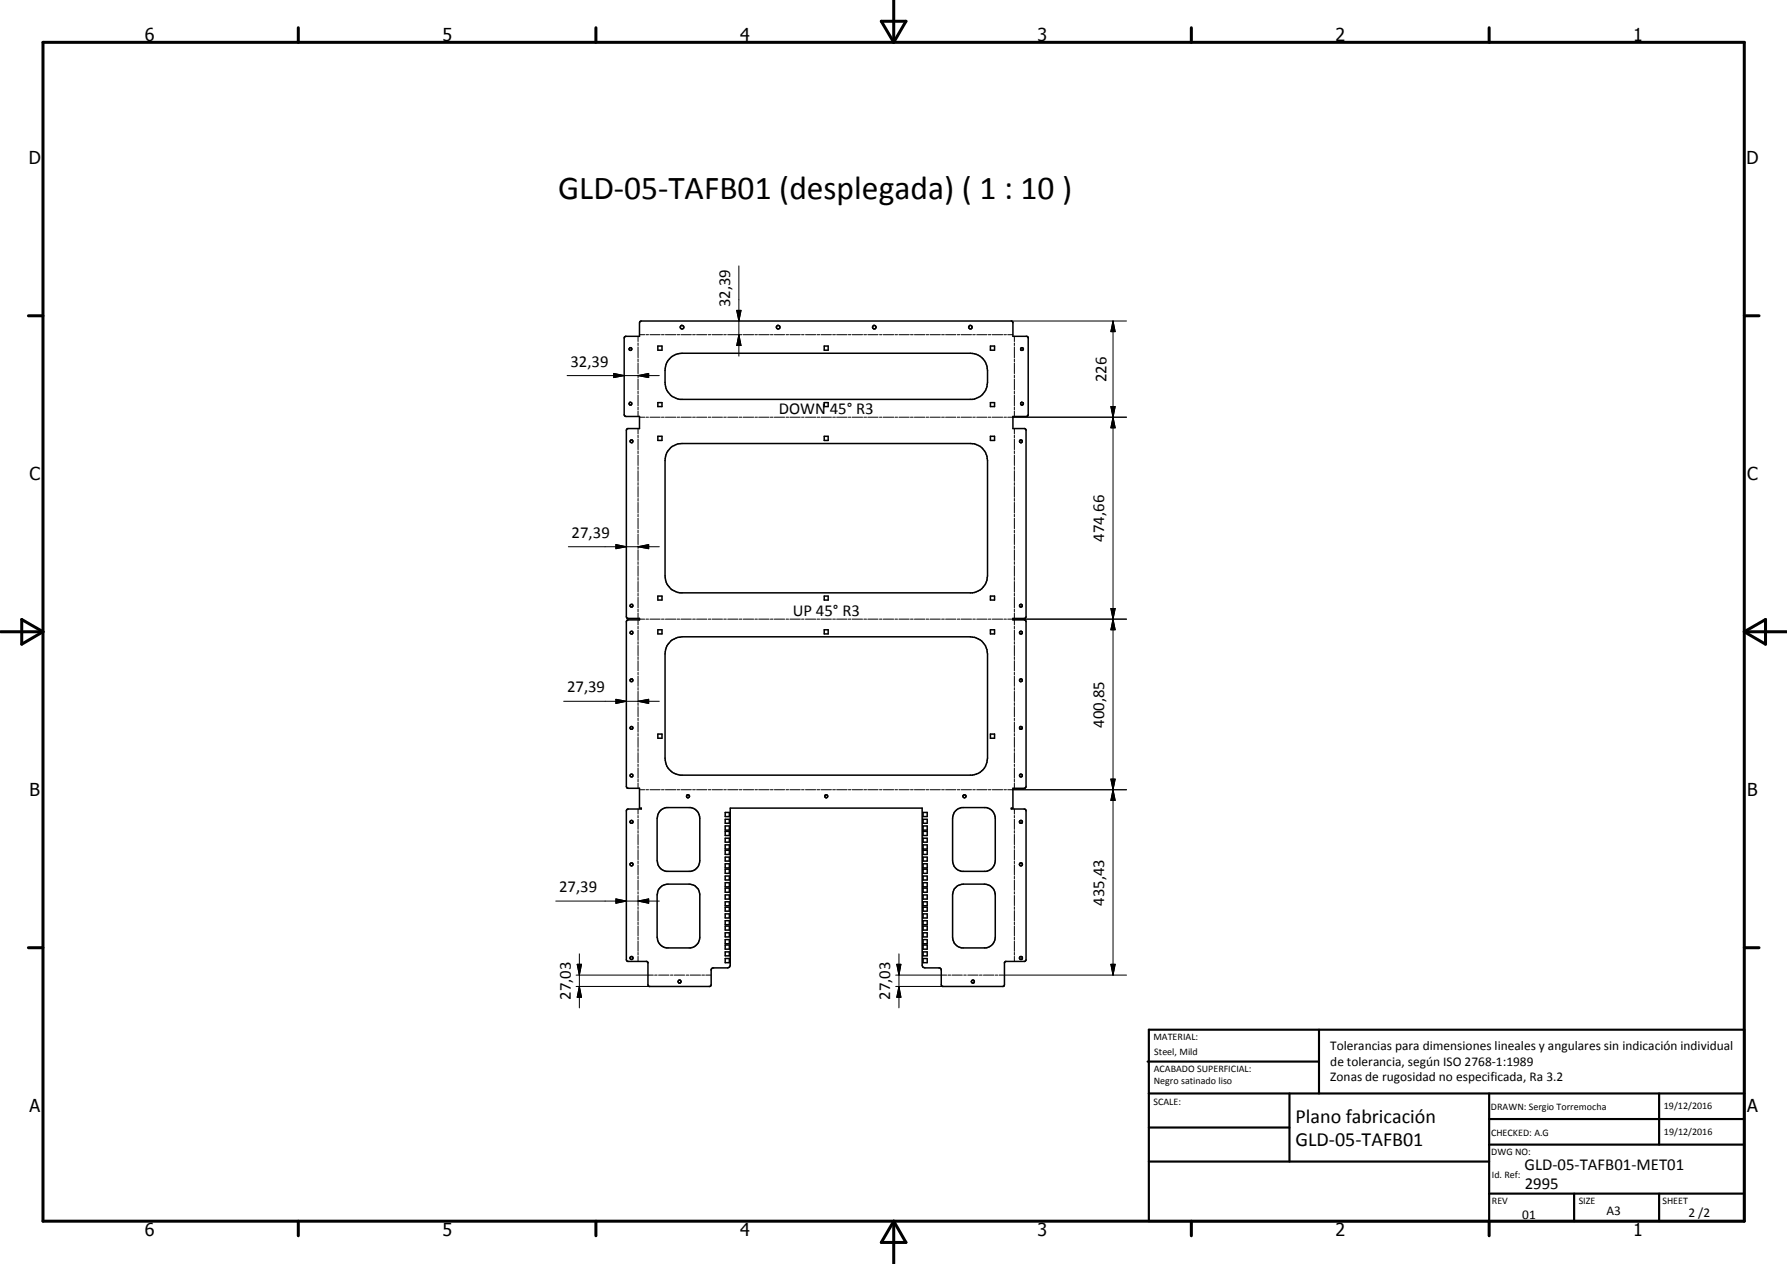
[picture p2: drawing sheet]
<svg xmlns="http://www.w3.org/2000/svg" width="420mm" height="297mm" viewBox="0 0 420 297" stroke-linecap="round" stroke-linejoin="round" font-family="sans-serif">
<g fill="none" stroke="#000" stroke-width=".35">
<path d="M146.8 79.2l.3-.2h3.3v-3.1l.1-.4 .3-.1h87l.4 .3v3.3h3.3l.2 .2 .1 18.3-.2 .3-.3 .1h-3.1v2.8h2.7l.3 .4v43.8l-.3 .4h-2.7v.4h2.6l.4 .1v.3v38.7v.3l-.4 .2h-2.6v4.6h-.4v.2h3l.4 .2v.2v35.1l-.3 .3h-4.5l-.2 .3v5.2l-.2 .4h-14.4l-.3-.4v-3.6l-.2-.3h-3.6l-.6-.3-.1-.4v-36.9h-45.1v36.9l-.1 .4-.5 .3h-3.7l-.2 .3v3.6l-.3 .4h-14.3l-.3-.4v-5.3l-.2-.2h-4.5l-.2-.1-.1-35.3 .1-.2 .3-.2h3.1v-.2h-.4v-4.6h-2.7l-.3-.2-.1-.3v-38.7l.1-.3 .3-.1h2.7v-.4h-2.8l-.3-.4v-43.8l.3-.4h2.8v-2.8h-3.2l-.4-.2v-.2zM154.7 81.3h.9v1h-.9zM154.7 94.6h.9v.9h-.9zM157.7 84l1.3-.7 1.3-.3h67.9a4 4 0 0 1 4 4v2.9a4.1 4.1 0 0 1-3.6 4h-68.7a4.1 4.1 0 0 1-3.5-4l.1-3.8 .3-.9zM193.8 81.3h.9v1h-.9zM193.8 94.6h.9v.9h-.9zM232.9 81.3h.9v1h-.9zM232.9 94.6h.9v.9h-.9zM148.2 103.6l.2-.2a.34 .34 0 0 1 .4 .2 .34 .34 0 0 1-.2 .4 .34 .34 0 0 1-.4-.2zM154.7 102.5h.9v1h-.9zM157.7 105.2l1.3-.7 1.3-.3h67.9a4 4 0 0 1 4 4v27.1a4.1 4.1 0 0 1-3.6 4h-68.7a4.1 4.1 0 0 1-3.5-4v-27.1l.4-1.9zM193.8 102.5h.9v1h-.9z"/>
<path d="M232.9 102.5h.9v1h-.9zM148.2 142.2l.5-.2a.35 .35 0 0 1 0 .6 .35 .35 0 0 1-.5-.1zM148.2 159.7l.5-.1a.35 .35 0 0 1 0 .5 .35 .35 0 0 1-.5-.1zM154.7 140.1h.9v.9h-.9zM154.7 148h.9v1h-.9zM157.7 150.7l1.3-.8 1.3-.3h67.9a4 4 0 0 1 4 4.1v24.5a4 4 0 0 1-3.6 4h-68.7a4 4 0 0 1-3.5-4v-24.5l.4-1.9zM193.8 140.1h.9v.9h-.9zM193.8 148h.9v1h-.9zM232.9 140.1h.9v.9h-.9zM232.9 148h.9v1h-.9zM239.8 142.1l.4-.1a.35 .35 0 0 1 .1 .6 .35 .35 0 0 1-.6-.1zM239.8 159.6h.4a.35 .35 0 0 1 .1 .5 .35 .35 0 0 1-.6-.1z"/>
<path d="M148.4 170.7l.3 .2v.5l-.5-.2zM154.7 172.5h.9v1h-.9zM232.9 172.5h.9v1h-.9zM155.1 190.6l.9-.6 .7-.2h5.7a2.57 2.57 0 0 1 2.1 2.5v10a2.57 2.57 0 0 1-2.1 2.5h-5.7a2.57 2.57 0 0 1-2.2-2.5v-10l.1-.7zM170.5 199.8h1v1h-1zM170.5 197h1v.9h-1zM170.5 194.1h1v1h-1zM170.5 190.9h1v1h-1zM170.5 192.5h1v1h-1zM170.5 195.4h1v.9h-1zM170.5 198.5h1v1h-1zM217 190.9h1v1h-1z"/>
<path d="M217 192.5h1v1h-1zM217 194.1h1v1h-1zM217 195.4h1v.9h-1zM217 197h1v.9h-1zM217 198.5h1v1h-1zM217 199.8h1v1h-1zM224.6 190.6l.5-.4 1-.4h5.7a2.57 2.57 0 0 1 2.2 2.5v10a2.57 2.57 0 0 1-2.2 2.5h-5.7a2.57 2.57 0 0 1-2.1-2.5v-10l.1-.7zM239.7 193l.2-.2a.35 .35 0 0 1 .5 .2 .35 .35 0 0 1-.2 .5h-.3zM155.1 208.7l.6-.5 1-.4h5.3a2.46 2.46 0 0 1 2.5 2.5v10a2.57 2.57 0 0 1-2.1 2.5h-5.7a2.57 2.57 0 0 1-2.2-2.5v-10l.3-1.1zM170.5 217.6h1v1h-1zM170.5 214.8h1v.9h-1zM170.5 208.7h1v1h-1z"/>
<path d="M170.5 211.9h1v1h-1zM170.5 205.9h1v.9h-1zM170.5 203h1v1h-1zM170.5 201.4h1v1h-1zM170.5 204.3h1v.9h-1zM170.5 207.4h1v1h-1zM170.5 210.3h1v1h-1zM170.5 213.2h1v.9h-1zM170.5 216.4h1v.9h-1zM170.5 219.2h1v1h-1zM217 201.4h1v1h-1zM217 203h1v1h-1z"/>
<path d="M217 204.3h1v.9h-1zM217 205.9h1v.9h-1zM217 207.4h1v1h-1zM217 208.7h1v1h-1zM217 210.3h1v1h-1zM217 211.9h1v1h-1zM217 213.2h1v.9h-1zM217 214.8h1v.9h-1zM217 216.4h1v.9h-1zM217 217.6h1v1h-1zM217 219.2h1v1h-1zM224.4 208.9a2.89 2.89 0 0 1 2.1-1.1h5a2.59 2.59 0 0 1 2.5 2.5v10a2.57 2.57 0 0 1-2.2 2.5h-5.7a2.57 2.57 0 0 1-2.1-2.5v-10z"/>
<path d="M159.5 230.4a.36 .36 0 0 1 .6 .1 .36 .36 0 0 1-.2 .5h-.3l-.1-.2zM170.5 223.7h1v.9h-1zM170.5 220.8h1v1h-1zM170.5 222.1h1v1h-1zM170.5 225.3h1v.9h-1zM217 223.7h1v.9h-1zM217 220.8h1v1h-1zM217 222.1h1v1h-1zM217 225.3h1v.9h-1zM239.8 224.9h.5v.5l-.4 .1-.2-.4z"/>
<circle cx="160.4" cy="76.9" r=".42"/>
<circle cx="183" cy="76.9" r=".42"/>
<circle cx="205.6" cy="76.9" r=".41"/>
<circle cx="228.2" cy="76.9" r=".4"/>
<circle cx="148.2" cy="82" r=".33"/>
<circle cx="148.2" cy="94.9" r=".32"/>
<circle cx="240.3" cy="82" r=".33"/>
<circle cx="240.3" cy="94.9" r=".34"/>
<circle cx="240" cy="103.7" r=".34"/>
<circle cx="148.5" cy="148.7" r=".34"/>
<circle cx="240" cy="148.7" r=".34"/>
<circle cx="240" cy="171.1" r=".34"/>
<circle cx="148.5" cy="182.2" r=".34"/>
<circle cx="148.5" cy="193.1" r=".34"/>
<circle cx="161.8" cy="187.1" r=".35"/>
<circle cx="194.3" cy="187.1" r=".36"/>
<circle cx="226.8" cy="187.1" r=".36"/>
<circle cx="240" cy="182.2" r=".34"/>
<circle cx="148.5" cy="203.1" r=".35"/>
<circle cx="240" cy="203.1" r=".35"/>
<circle cx="148.5" cy="225.1" r=".36"/>
<circle cx="228.8" cy="230.7" r=".36"/>
</g>
<g fill="none" stroke="#000" stroke-width=".24">
<path d="M150 79v1.3M150.4 78.7h1.2M151.9 78.7h.6M152.8 78.7h2.4M155.5 78.7h.7M156.5 78.7h2.4M159.2 78.7h.6M160.1 78.7h2.4M162.8 78.7h.7M163.8 78.7h2.4M166.5 78.7h.6M167.4 78.7h2.5"/>
<path d="M170.2 78.7h.6M171.1 78.7h2.4M173.2 72.9h1l-.5 2.5zM173.7 78.7l.5 2.5h-1zM173.7 62.5v21.2M173.8 78.7h.6M174.7 78.7h2.5M177.5 78.7h.6M178.4 78.7h2.4M181.1 78.7h.7M182.1 78.7h2.4M184.8 78.7h.6"/>
<path d="M185.7 78.7h2.5M188.5 78.7h.5M189.4 78.7h2.4M192.1 78.7h.6M193 78.7h2.5M195.8 78.7h.6M196.7 78.7h2.5M199.5 78.7h.6M200.4 78.7h2.4M203.1 78.7h.6M204 78.7h2.4M206.8 78.7h.6"/>
<path d="M207.7 78.7h2.4M210.4 78.7h.6M211.4 78.7h2.4M214.1 78.7h.6M215 78.7h2.5M217.8 78.7h.5M218.6 78.7h2.5M221.4 78.7h.6M222.3 78.7h2.4M225.1 78.7h.6M226 78.7h2.4M228.7 78.7h.6"/>
<path d="M229.6 78.7h2.5M232.4 78.7h.6M233.3 78.7h2.4M236 78.7h.6M236.9 78.7h1.3M237.8 75.4h27.1M238.5 79v1.3M261.7 75.4l.5 2.5h-1zM261.7 75.4v153.8M133.3 88.3h21.7M144.3 87.8l2.5 .5-2.5 .4zM150 88.3l2.5-.5v.9z"/>
<path d="M150 80.6v.6M150 81.5v2.6M150 84.4v.6M150 85.3v2.5M150 88.1v.7M150 89.1v2.5M150 91.9v.6M150 92.8v2.6M150 95.7v.6M150 96.6v1.3M150.4 98h1.2M151.9 98h.6"/>
<path d="M152.8 98h2.4M155.5 98h.7M156.5 98h2.4M159.2 98h.6M160.1 98h2.4M162.8 98h.7M163.8 98h2.4M166.5 98h.6M167.4 98h2.5M170.2 98h.6M171.1 98h2.4M173.8 98h.6"/>
<path d="M174.7 98h2.5M177.5 98h.6M178.4 98h2.4M181.1 98h.7M182.1 98h2.4M184.8 98h.6M185.7 98h2.5M188.5 98h.5M189.4 98h2.4M192.1 98h.6M193 98h2.5M195.8 98h.6"/>
<path d="M196.7 98h2.5M199.5 98h.6M200.4 98h2.4M203.1 98h.6M204 98h2.4M206.8 98h.6M207.7 98h2.4M210.4 98h.6M211.4 98h2.4M214.1 98h.6M215 98h2.5M217.8 98h.5"/>
<path d="M218.6 98h2.5M221.4 98h.6M222.3 98h2.4M225.1 98h.6M226 98h2.4M228.7 98h.6M229.6 98h2.5M232.4 98h.6M233.3 98h2.4M236 98h.6M236.9 98h28M238.5 80.6v.6"/>
<path d="M238.5 81.5v2.6M238.5 84.4v.6M238.5 85.3v2.5M238.5 88.1v.7M238.5 89.1v2.5M238.5 91.9v.6M238.5 92.8v2.6M238.5 95.7v.6M238.5 96.6v1.3M261.2 95.5h1l-.5 2.5zM261.2 95.5l1 5h-1l1-5zM261.7 98l.5 2.5h-1z"/>
<path d="M150 100.7v1.3M150 102.3v.6M150 103.2v2.5M150 106v.6M150 106.9v2.5M150 109.7v.6M150 110.6v2.5M150 113.4v.6M150 114.3v2.5M150 117.1v.7M150 118.1v2.5M238.5 100.7v1.3"/>
<path d="M238.5 102.3v.6M238.5 103.2v2.5M238.5 106v.6M238.5 106.9v2.5M238.5 109.7v.6M238.5 110.6v2.5M238.5 113.4v.6M238.5 114.3v2.5M238.5 117.1v.7M238.5 118.1v2.5M133.6 128.5h21.4M144.8 128l2.5 .5-2.5 .4z"/>
<path d="M150 128.5l2.5-.5v.9zM150 120.9v.6M150 121.8v2.4M150 124.6v.6M150 125.5v2.5M150 128.3v.6M150 129.2v2.5M150 132v.6M150 133v2.4M150 135.7v.7M150 136.7v2.4M150 139.4v.7"/>
<path d="M238.5 120.9v.6M238.5 121.8v2.4M238.5 124.6v.6M238.5 125.5v2.5M238.5 128.3v.6M238.5 129.2v2.5M238.5 132v.6M238.5 133v2.4M238.5 135.7v.7M238.5 136.7v2.4M238.5 139.4v.7M150 140.4v2.5"/>
<path d="M150 143.2v.6M150 144.1v1.2M150 145.7v1.2M150 147.2v.6M150 148.1v2.4M150 150.8v.6M150 151.7v2.4M150 154.3v.7M150 155.3v2.3M150 158v.6M150 158.9v2.4M150.4 145.5h1.2"/>
<path d="M151.9 145.5h.6M152.8 145.5h2.4M155.5 145.5h.7M156.5 145.5h2.4M159.2 145.5h.6M160.1 145.5h2.4M162.8 145.5h.7M163.8 145.5h2.4M166.5 145.5h.6M167.4 145.5h2.5M170.2 145.5h.6M171.1 145.5h2.4"/>
<path d="M173.8 145.5h.6M174.7 145.5h2.5M177.5 145.5h.6M178.4 145.5h2.4M181.1 145.5h.7M182.1 145.5h2.4M184.8 145.5h.6M185.7 145.5h2.5M188.5 145.5h.5M189.4 145.5h2.4M192.1 145.5h.6M193 145.5h2.5"/>
<path d="M195.8 145.5h.6M196.7 145.5h2.5M199.5 145.5h.6M200.4 145.5h2.4M203.1 145.5h.6M204 145.5h2.4M206.8 145.5h.6M207.7 145.5h2.4M210.4 145.5h.6M211.4 145.5h2.4M214.1 145.5h.6M215 145.5h2.5"/>
<path d="M217.8 145.5h.5M218.6 145.5h2.5M221.4 145.5h.6M222.3 145.5h2.4M225.1 145.5h.6M226 145.5h2.4M228.7 145.5h.6M229.6 145.5h2.5M232.4 145.5h.6M233.3 145.5h2.4M236 145.5h.6M236.9 145.5h28"/>
<path d="M238.5 140.4v2.5M238.5 143.2v.6M238.5 144.1v1.2M238.5 145.7v1.2M238.5 147.2v.6M238.5 148.1v2.4M238.5 150.8v.6M238.5 151.7v2.4M238.5 154.3v.7M238.5 155.3v2.3M238.5 158v.6M238.5 158.9v2.4"/>
<path d="M261.2 143h1l-.5 2.5zM261.2 143l1 5h-1l1-5zM261.7 145.5l.5 2.5h-1zM132.5 164.8h22.5M144.8 164.3l2.5 .5-2.5 .5zM150 164.8l2.5-.5v1zM150 161.6v.6M150 162.5v2.3M150 165.1v.7M150 166.1v2.3M150 168.8v.5M150 169.7v2.4"/>
<path d="M150 172.4v.6M150 173.3v2.3M150 175.9v.7M150 176.9v2.3M150 179.6v.5M238.5 161.6v.6M238.5 162.5v2.3M238.5 165.1v.7M238.5 166.1v2.3M238.5 168.8v.5M238.5 169.7v2.4M238.5 172.4v.6"/>
<path d="M238.5 173.3v2.3M238.5 175.9v.7M238.5 176.9v2.3M238.5 179.6v.5M150 180.5v2.4M150 183.1v.7M150 184.1v1.2M150 190.1v1.2M150 191.6v.6M150 192.5v2.4M150 195.2v.6M150 196.1v2.4"/>
<path d="M150 198.8v.6M150 199.7v2.4M150.4 185.6h1.2M151.9 185.6h.6M152.8 185.6h2.4M155.5 185.6h.7M156.5 185.6h2.4M159.2 185.6h.6M160.1 185.6h2.4M162.8 185.6h.7M163.8 185.6h2.4M166.5 185.6h.6"/>
<path d="M167.4 185.6h2.5M170.2 185.6h.6M171.1 185.6h2.4M173.8 185.6h.6M174.7 185.6h2.5M177.5 185.6h.6M178.4 185.6h2.4M181.1 185.6h.7M182.1 185.6h2.4M184.8 185.6h.6M185.7 185.6h2.5M188.5 185.6h.5"/>
<path d="M189.4 185.6h2.4M192.1 185.6h.6M193 185.6h2.5M195.8 185.6h.6M196.7 185.6h2.5M199.5 185.6h.6M200.4 185.6h2.4M203.1 185.6h.6M204 185.6h2.4M206.8 185.6h.6M207.7 185.6h2.4M210.4 185.6h.6"/>
<path d="M211.4 185.6h2.4M214.1 185.6h.6M215 185.6h2.5M217.8 185.6h.5M218.6 185.6h2.5M221.4 185.6h.6M222.3 185.6h2.4M225.1 185.6h.6M226 185.6h2.4M228.7 185.6h.6M229.6 185.6h2.5M232.4 185.6h.6"/>
<path d="M233.3 185.6h2.4M236 185.6h.6M236.9 185.6h28M238.5 180.5v2.4M238.5 183.1v.7M238.5 184.1v1.2M238.5 190.1v1.2M238.5 191.6v.6M238.5 192.5v2.4M238.5 195.2v.6M238.5 196.1v2.4M238.5 198.8v.6"/>
<path d="M238.5 199.7v2.4M261.2 183.1h1l-.5 2.5zM261.2 183.1l1 5h-1l1-5zM261.7 185.6l.5 2.5h-1zM130.7 211.8h24.3M144.8 211.2l2.5 .6-2.5 .5zM150 211.8l2.5-.6v1.1zM150 202.4v.5M150 203.2v2.5M150 206v.5M150 206.8v2.4M150 209.5v.6"/>
<path d="M150 210.4v2.4M150 213.1v.6M150 214v2.4M150 216.7v.6M150 217.6v2.4M238.5 202.4v.5M238.5 203.2v2.5M238.5 206v.5M238.5 206.8v2.4M238.5 209.5v.6M238.5 210.4v2.4M238.5 213.1v.6"/>
<path d="M238.5 214v2.4M238.5 216.7v.6M238.5 217.6v2.4M135.5 229.2h18.1M135.5 231.8h17.3M135.7 226.6h1l-.5 2.6zM136.2 231.8l.5 2.6h-1zM136.2 224.2v12.7M150 220.3v.6M150 221.1v2.5M150 223.8v.7M150 224.7v1.2"/>
<path d="M153.9 229.2h.6M154.8 229.2h2.5M157.6 229.2h.6M158.5 229.2h2.5M161.3 229.2h.7M162.3 229.2h2.4M165 229.2h.6M165.9 229.2h1.3M210.6 229.2h12M210.6 231.8h11.1M210.9 226.6h.9l-.4 2.6zM211.4 231.8l.4 2.6h-.9z"/>
<path d="M211.4 224.2v12.7M222.9 229.2h.6M223.8 229.2h2.5M226.6 229.2h.6M227.5 229.2h2.5M230.3 229.2h.6M231.2 229.2h2.5M234 229.2h.6M234.9 229.2h30M238.5 220.3v.6M238.5 221.1v2.5M238.5 223.8v.7"/>
<path d="M238.5 224.7v1.2M261.2 226.6h1l-.5 2.6z"/>
</g>
<g fill="none" stroke="#000" stroke-width=".71">
<path d="M10.1 9.9h400v277.1h-400zM70.1 6.5v3.4M140.1 6.5v3.4M207.2 5h5.8l-2.9 4.9zM210.1 0v9.9M280.1 6.5v3.4M350.1 6.5v3.4M6.7 74.2h3.4M410.1 74.2h3.5M.1 148.5h10M5.1 145.6l5 2.9-5 2.9zM410.1 148.5h10"/>
<path d="M410.1 148.5l5-2.9v5.8zM6.7 222.7h3.4M410.1 222.7h3.5M70.1 287v3.4M140.1 287v3.4M210.1 287v10M210.1 287l2.9 5h-5.8zM280.1 287v3.4M350.1 287v3.4"/>
</g>
<g fill="none" stroke="#000" stroke-width=".51">
<path d="M269.8 249.5h40.3M270.1 242h140v45h-140zM270.1 257h140M303.2 257v16M310.1 242v15M350.1 257v30M390.1 257v12M270.1 265h33.1M270.1 273h80M350.1 269h60M350.1 263h60M350.1 280.5h60"/>
<path d="M370.1 280.5v6.5M390.1 280.5v6.5"/>
</g>
<g fill="#000">
<path d="M173.2 72.9h1l-.5 2.5zM261.7 75.4l.5 2.5h-1zM144.3 87.8l2.5 .5-2.5 .4zM150 88.3l2.5-.5v.9zM173.7 78.7l.5 2.5h-1zM261.2 95.5h1l-.5 2.5zM261.7 98l.5 2.5h-1zM144.8 128l2.5 .5-2.5 .4zM150 128.5l2.5-.5v.9zM261.2 143h1l-.5 2.5zM261.7 145.5l.5 2.5h-1zM144.8 164.3l2.5 .5-2.5 .5z"/>
<path d="M150 164.8l2.5-.5v1zM261.2 183.1h1l-.5 2.5zM261.7 185.6l.5 2.5h-1zM144.8 211.2l2.5 .6-2.5 .5zM150 211.8l2.5-.6v1.1zM135.7 226.6h1l-.5 2.6zM136.2 231.8l.5 2.6h-1zM210.9 226.6h.9l-.4 2.6zM211.4 231.8l.4 2.6h-.9zM261.2 226.6h1l-.5 2.6z"/>
</g>
<text font-size="7.9" x="131.2" y="46.8">GLD-05-TAFB01 (desplegada) ( 1 : 10 )</text>
<g font-size="4.7">
<text x="304.6" y="263.9">Plano fabricación</text>
<text x="304.6" y="269.3">GLD-05-TAFB01</text>
</g>
<g font-size="4.2">
<text x="34" y="9.6">6</text>
<text x="104" y="9.6">5</text>
<text x="174" y="9.6">4</text>
<text x="244" y="9.6">3</text>
<text x="314" y="9.6">2</text>
<text x="384" y="9.6">1</text>
<text x="6.8" y="38.7">D</text>
<text x="410.6" y="38.7">D</text>
<text x="7" y="112.9">C</text>
<text x="410.8" y="112.9">C</text>
<text x="7" y="187.1">B</text>
<text x="410.8" y="187.1">B</text>
<text x="7" y="261.4">A</text>
<text x="410.8" y="261.4">A</text>
<text x="34" y="290.4">6</text>
<text x="104" y="290.4">5</text>
<text x="174" y="290.4">4</text>
<text x="244" y="290.4">3</text>
<text x="314" y="290.4">2</text>
<text x="384" y="290.4">1</text>
</g>
<g font-size="3.9">
<text x="171.6" y="72.2" transform="rotate(-90 171.6 72.2)">32,39</text>
<text x="134.1" y="86.2">32,39</text>
<text x="260.2" y="89.7" transform="rotate(-90 260.2 89.7)">226</text>
<text x="183.1" y="97.3">DOWN 45° R3</text>
<text x="134.4" y="126.4">27,39</text>
<text x="259.6" y="127.3" transform="rotate(-90 259.6 127.3)">474,66</text>
<text x="186.4" y="144.7">UP 45° R3</text>
<text x="133.3" y="162.7">27,39</text>
<text x="259.6" y="171.1" transform="rotate(-90 259.6 171.1)">400,85</text>
<text x="131.4" y="209.7">27,39</text>
<text x="259.6" y="212.9" transform="rotate(-90 259.6 212.9)">435,43</text>
<text x="134.2" y="235" transform="rotate(-90 134.2 235)">27,03</text>
<text x="209.3" y="235" transform="rotate(-90 209.3 235)">27,03</text>
<text x="358.5" y="275">GLD-05-TAFB01-MET01</text>
<text x="358.5" y="279.4">2995</text>
</g>
<g font-size="3.1">
<text x="312.7" y="246.8">Tolerancias para dimensiones lineales y angulares sin indicación individual</text>
<text x="312.7" y="250.4">de tolerancia, según ISO 2768-1:1989</text>
<text x="312.7" y="254">Zonas de rugosidad no especificada, Ra 3.2</text>
<text x="357.9" y="286.4">01</text>
<text x="377.7" y="285.6">A3</text>
<text x="397" y="285.9">2 /2</text>
</g>
<g font-size="2.4">
<text x="271.2" y="244.4">MATERIAL:</text>
<text x="271.3" y="252">ACABADO SUPERFICIAL:</text>
<text x="271.4" y="247.9">Steel, Mild</text>
<text x="271.3" y="254.6">Negro satinado liso</text>
<text x="271.2" y="259.7">SCALE:</text>
<text x="350.6" y="260.8">DRAWN: Sergio Torremocha</text>
<text x="391.2" y="260.6">19/12/2016</text>
<text x="350.6" y="267">CHECKED: A.G</text>
<text x="391.2" y="266.7">19/12/2016</text>
<text x="350.6" y="271.4">DWG NO:</text>
<text x="350.8" y="276.9">Id. Ref:</text>
<text x="350.8" y="282.8">REV</text>
<text x="371.2" y="282.9">SIZE</text>
<text x="390.9" y="282.9">SHEET</text>
</g>
</svg>
